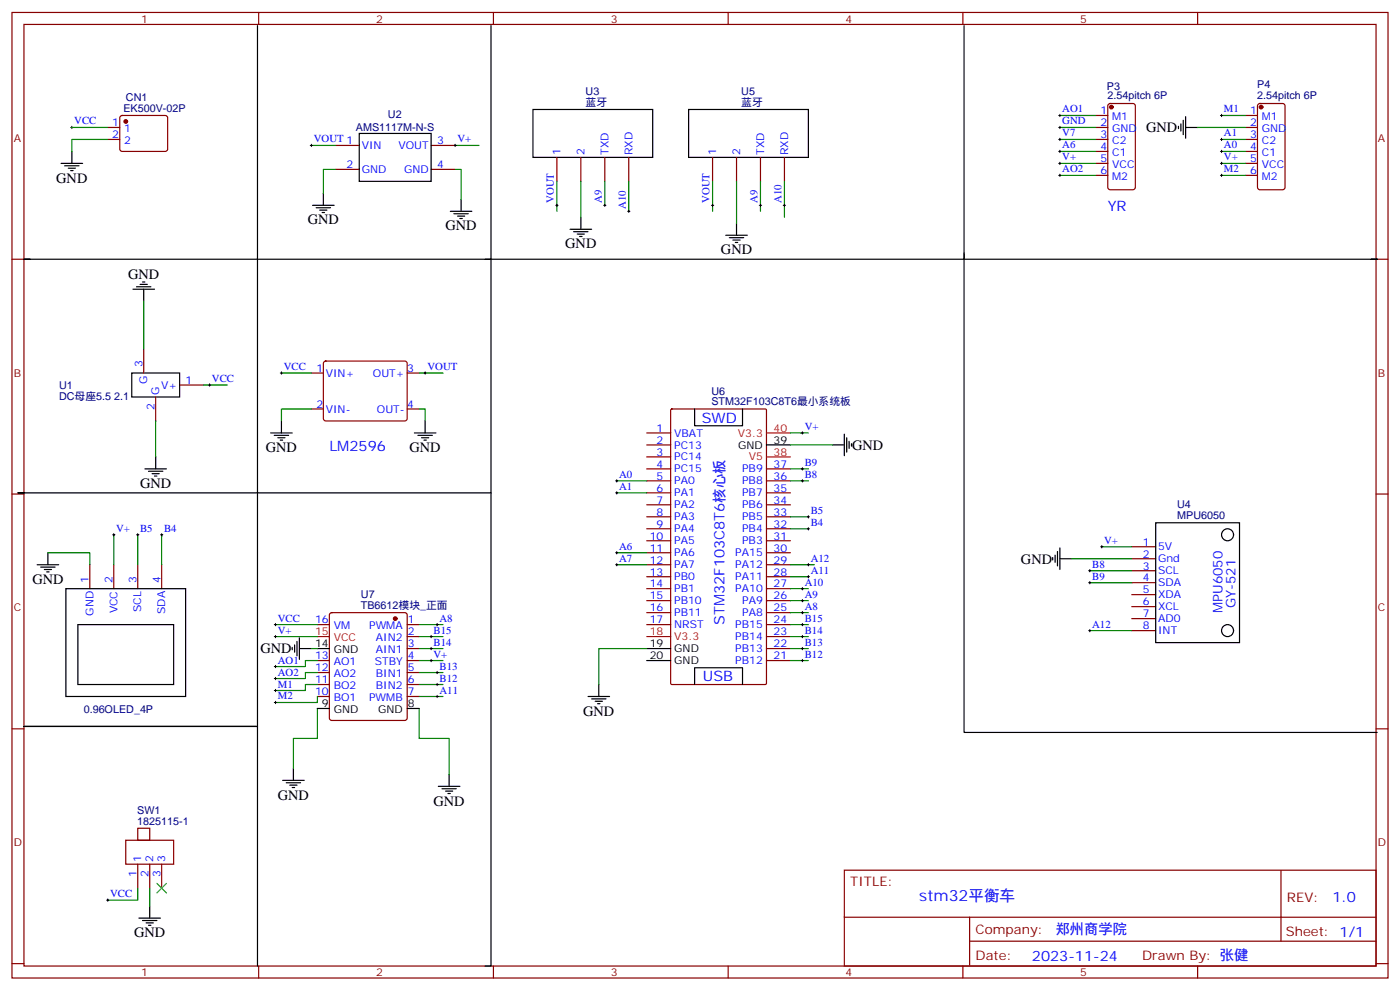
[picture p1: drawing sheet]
<svg xmlns="http://www.w3.org/2000/svg" width="412mm" height="292mm" viewBox="0 0 412 292" stroke-linecap="round" stroke-linejoin="round" font-family="sans-serif">
<g fill="none" stroke="#870000" stroke-width=".35">
<path d="M3.5 3.7h405.4v284.3h-405.4zM7.1 7.2h398.2v277.3h-398.2zM76.2 3.7v3.5M145.3 3.7v3.5M214.5 3.7v3.5M283.6 3.7v3.5M352.8 3.7v3.5M31.7 37.5h3.6M35.5 34.2l.5-.2h12.7l.5 .2 .2 .5-.1 9.5-.6 .4-13-.1-.4-.6v-9.2zM322.8 37.5h3.5M322.8 34h3.5M326.6 30.7l.4-.2h6.7l.7 .4v24.3l-.4 .6-7 .1-.6-.5-.1-24.2z"/>
<path d="M366.9 37.5h3.5M366.9 34h3.5M370.7 30.7l.4-.2h6.7l.7 .4v24.3l-.4 .6-7 .1-.6-.5-.1-24.2zM31.7 41.1h3.6M98.8 49.9h7M98.8 42.8h7M127 49.9h7.1M127 42.8h7.1M164 46.4v7M171.1 46.4v7M178.2 46.4v7M185.2 46.4v7"/>
<path d="M209.9 46.4v7M217 46.4v7M224 46.4v7M231.1 46.4v7M322.8 41.1h3.5M322.8 44.6h3.5M322.8 48.1h3.5M322.8 51.6h3.5M366.9 41.1h3.5M366.9 44.6h3.5M366.9 48.1h3.5M366.9 51.6h3.5"/>
<path d="M3.5 76.3h3.6M405.3 76.3h3.6M42.3 102.8v7.1M45.9 116.9v7.1M52.9 113.4h7.1M91.7 109.9h3.5M119.9 109.9h3.6M91.7 120.4h3.5M119.9 120.4h3.6M190.5 138.1h7.1M190.5 131h7.1M190.5 134.5h7.1"/>
<path d="M190.5 127.5h7.1M197.6 120.6l.3-.2h27.5l.3 .2 .1 80.6-.2 .3-27.7 .1-.3-.2zM225.8 138.1h7M3.5 145.5h3.6M190.5 141.6h7.1M190.5 145.1h7.1M190.5 148.7h7.1M190.5 152.2h7.1M190.5 155.7h7.1M190.5 159.2h7.1M225.8 141.6h7M225.8 145.1h7"/>
<path d="M225.8 148.7h7M225.8 152.2h7M225.8 155.7h7M225.8 159.2h7M405.3 145.5h3.6M26.5 166.3v7.1M33.5 166.3v7.1M40.6 166.3v7.1M47.6 166.3v7.1M190.5 173.4h7.1M190.5 169.8h7.1M190.5 166.3h7.1"/>
<path d="M190.5 162.8h7.1M190.5 176.9h7.1M225.8 173.4h7M225.8 169.8h7M225.8 166.3h7M225.8 162.8h7M225.8 176.9h7M333.4 161h7M333.4 164.5h7M333.4 168.1h7M333.4 171.6h7M333.4 175.1h7"/>
<path d="M333.4 178.6h7M93.5 183.9h3.5M93.5 194.5h3.5M93.5 198h3.5M97.2 180.6l.5-.2h21.5l.5 .2 .2 .5v30.4l-.2 .5-.5 .2h-21.5l-.5-.3-.2-.4v-30.4zM119.9 183.9h3.6M119.9 194.5h3.6M119.9 191h3.6M119.9 187.5h3.6M119.9 198h3.6M190.5 183.9h7.1M190.5 180.4h7.1"/>
<path d="M225.8 183.9h7M225.8 180.4h7M225.8 194.5h7M225.8 191h7M225.8 187.5h7M333.4 182.2h7M333.4 185.7h7M3.5 214.6h3.6M93.5 201.6h3.5M93.5 205.1h3.5M119.9 201.6h3.6M119.9 205.1h3.6"/>
<path d="M405.3 214.6h3.6M37 247.4h14.2v7.1h-14.2zM40.6 243.9h3.5v3.5h-3.5zM40.6 254.5v7M44.1 254.5v7M47.6 254.5v7M248.7 256.3h156.6v28.2h-156.6zM377.3 256.3v20.9M248.7 270.1h156.5M285.6 277.2h119.6M285.6 270.1v14.1M3.5 283.8h3.6"/>
<path d="M76.2 284.5v3.5M145.3 284.5v3.5M214.5 284.5v3.5M283.6 284.5v3.5M352.8 284.5v3.5M405.3 283.8h3.6"/>
</g>
<g fill="none" stroke="#000" stroke-width=".35">
<path d="M75.8 7.5v68.8h-68.7h1.7M144.6 7.5v68.8h-68.8v68.8h-70.5h1.8M284 7.5v68.8h-141.1M105.8 39.3h21.2v14.1h-21.2zM157 32.2h35.3v14.2h-35.3zM202.8 32.2h35.3v14.2h-35.3zM347.1 37.2v.7M347.8 36.5v2.1M348.5 35.4v4.3M349.2 37.5h3.6M349.2 34.4v6.3M18 48.1h6.3"/>
<path d="M19 48.8h4.3M20.1 49.5h2.1M20.8 50.2h.7M21.2 44.6v3.5M95.2 56.9v3.6M135.8 58.7v3.5M92.1 60.5h6.3M93.1 61.2h4.3M94.2 61.9h2.1M94.9 62.6h.7M132.6 62.2h6.4M133.7 62.9h4.2"/>
<path d="M134.8 63.6h2.1M135.5 64.3h.7M144.6 76.3v68.8h-68.8v68.8h-68.7h68.7v70.6M167.9 67.5h6.4M169 68.2h4.2M170 68.9h2.2M170.7 69.6h.7M171.1 64v3.5M213.8 69.3h6.3M214.8 70h4.3M215.9 70.7h2.1M216.6 71.4h.7"/>
<path d="M217 65.8v3.5M284 76.3h121.7h-1.8M284 74.6v141.1h121.7M39.2 85.2h6.3M40.2 84.5h4.2M41.3 83.7h2.1M42 83h.7M42.3 85.2v3.5M38.8 109.9h14.1v7h-14.1zM42.7 138.1h6.3M43.7 138.8h4.3M44.8 139.5h2.1"/>
<path d="M45.9 134.5v3.6M79.7 127.5h6.4M80.8 128.2h4.2M81.8 128.9h2.2M82.5 129.6h.8M82.9 124v3.5M122.1 127.5h6.3M123.1 128.2h4.3M124.2 128.9h2.1M124.9 129.6h.7M125.2 124v3.5M204.6 120.4v5h14.1v-5"/>
<path d="M225.8 131h7M245.2 131h3.5M248.7 127.8v6.4M249.4 128.9v4.2M250.1 130v2.1M250.8 130.7v.7M45.5 140.2h.7M144.6 145.1v139.4h-1.7M340.4 154h24.7v35.2h-24.7zM10.9 166.3h6.4M12 167h4.2M13.1 167.7h2.1"/>
<path d="M13.8 168.4h.7M14.1 162.8v3.5M19.4 173.4h35.3v31.7h-35.3zM310.1 164.2v.7M310.8 163.5v2.1M311.5 162.4v4.3M312.2 164.5h3.5M312.2 161.4v6.3M22.9 183.9h28.3v17.7h-28.3zM86.1 190.6v.7M86.8 189.9v2.2M87.5 188.9v4.2"/>
<path d="M88.2 191h3.5M88.2 187.8v6.4M93.5 191h3.5M190.5 191h7.1M190.5 194.5h7.1M93.5 208.6h3.5M119.9 208.6h3.6M173.2 205.1h6.4M174.3 205.8h4.2M175.3 206.5h2.1M176 207.2h.7M176.4 201.6v3.5"/>
<path d="M204.6 201.6v-5h14.1v5M83.3 229.8h6.3M84.3 230.5h4.2M85.4 231.2h2.1M86.1 231.9h.7M86.4 226.3v3.5M129.1 231.6h6.4M130.2 232.3h4.2M131.2 233h2.1M131.9 233.7h.7M132.3 228v3.6M40.9 270.4h6.4"/>
<path d="M42 271.1h4.2M43 271.8h2.2M43.7 272.5h.7M44.1 266.8v3.6"/>
<circle cx="361.6" cy="157.5" r="1.76"/>
<circle cx="361.6" cy="185.7" r="1.76"/>
</g>
<g fill="#870000" stroke="#870000" stroke-width=".35">
<circle cx="37" cy="35.8" r=".53"/>
<circle cx="327.4" cy="31.5" r=".53"/>
<circle cx="371.5" cy="31.5" r=".53"/>
<circle cx="116.4" cy="182.2" r=".53"/>
</g>
<path d="M225.8 127.5h7M225.8 134.5h7M93.5 187.5h3.5M190.5 187.5h7.1" fill="none" stroke="#f00" stroke-width=".35"/>
<path d="M95.5 106.5l.5-.2h23.2l.5 .2 .2 .5v16.5l-.7 .5-23.5-.1-.5-.6v-16.3z" fill="none" stroke="#900" stroke-width=".35"/>
<g fill="none" stroke="#000" stroke-width=".29">
<path d="M20.8 37.5h.7M21.2 37.2v.7M311.9 37.5h.7M311.9 34h.7M312.2 33.7v.7M312.2 37.2v.7M359.5 34h.7M359.8 33.7v.7M91.4 42.8h.7M91.7 42.5v.7M133.7 42.8h.7M134.1 42.5v.7"/>
<path d="M311.9 51.6h.7M311.9 48.1h.7M311.9 44.6h.7M311.9 41.1h.7M312.2 40.7v.7M312.2 44.2v.7M312.2 47.8v.7M312.2 51.3v.7M359.5 51.6h.7M359.5 48.1h.7M359.5 44.6h.7M359.5 41.1h.7"/>
<path d="M359.8 40.7v.7M359.8 44.2v.7M359.8 47.8v.7M359.8 51.3v.7M163.7 60.5h.7M164 60.1v.7M177.8 60.5h.7M178.2 60.1v.7M184.9 62.2h.7M185.2 61.9v.7M209.5 60.5h.8M209.9 60.1v.7"/>
<path d="M223.7 60.5h.7M224 60.1v.7M230.7 60.5h.7M231.1 60.1v.7M61.4 113.4h.7M61.7 113v.7M82.5 109.9h.8M82.9 109.5v.7M124.9 109.9h.7M125.2 109.5v.7M236 138.1h.7M236 127.5h.7"/>
<path d="M236.4 127.1v.7M236.4 137.7v.7M33.2 157.5h.7M33.5 157.1v.7M40.2 157.5h.7M40.6 157.1v.7M47.3 157.5h.7M47.6 157.1v.7M181.3 141.6h.7M181.3 145.1h.7M181.7 141.3v.7M181.7 144.8v.7"/>
<path d="M236 141.6h.7M236.4 141.3v.7M237.8 155.7h.7M237.8 152.2h.7M238.1 151.8v.7M238.1 155.4v.7M181.3 166.3h.7M181.3 162.8h.7M181.7 162.4v.7M181.7 165.9v.8M236 173.4h.7M236 176.9h.7"/>
<path d="M236.4 173v.7M236.4 176.5v.7M237.8 169.8h.7M237.8 166.3h.7M238.1 165.9v.8M238.1 169.5v.7M320.7 168.1h.7M320.7 171.6h.7M321 167.7v.7M321 171.2v.7M324.2 161h.7M324.6 160.7v.7"/>
<path d="M80.8 183.9h.7M80.8 187.5h.7M80.8 196.3h.7M80.8 199.8h.7M81.1 183.6v.7M81.1 187.1v.7M81.1 195.9v.7M81.1 199.5v.7M126.6 187.5h.8M126.6 191h.8M126.6 194.5h.8M127 187.1v.7"/>
<path d="M127 190.6v.7M127 194.2v.7M128.4 183.9h.7M128.4 198h.7M128.8 183.6v.7M128.8 197.7v.7M236 183.9h.7M236 187.5h.7M236 180.4h.7M236 191h.7M236 194.5h.7M236.4 180.1v.7"/>
<path d="M236.4 183.6v.7M236.4 187.1v.7M236.4 190.6v.7M236.4 194.2v.7M320.7 185.7h.7M321 185.3v.8M80.8 203.3h.7M80.8 206.9h.7M81.1 203v.7M81.1 206.5v.7M128.4 201.6h.7M128.4 205.1h.7"/>
<path d="M128.8 201.2v.7M128.8 204.8v.7M31.4 265.1h.7M31.7 264.7v.7"/>
</g>
<g fill="none" stroke="#008700" stroke-width=".35">
<path d="M21.2 37.5h10.5M312.2 37.5h10.6M312.2 34h10.6M352.8 37.5h14.1M359.8 34h7.1M31.7 41.1h-10.5v3.5M91.7 42.8h7.1M98.8 49.9h-3.6v7M134.1 49.9h1.7v8.8M134.1 42.8h7M164 53.4v8.8M171.1 53.4v10.6"/>
<path d="M178.2 53.4v7.1M185.2 53.4v8.8M209.9 53.4v8.8M217 53.4v12.4M224 53.4v8.8M231.1 53.4v10.6M312.2 51.6h10.6M312.2 48.1h10.6M312.2 44.6h10.6M312.2 41.1h10.6M359.8 51.6h7.1M359.8 48.1h7.1"/>
<path d="M359.8 44.6h7.1M359.8 41.1h7.1M42.3 88.7v14.1M60 113.4h7M82.9 109.9h8.8M123.5 109.9h7M45.9 124v10.5M91.7 120.4h-8.8v3.6M123.5 120.4h1.7v3.6M232.8 138.1h5.3M232.8 127.5h5.3M232.8 131h12.4"/>
<path d="M33.5 157.5v8.8M40.6 157.5v8.8M47.6 157.5v8.8M181.7 141.6h8.8M181.7 145.1h8.8M232.8 155.7h5.3M232.8 152.2h5.3M232.8 141.6h5.3M14.1 162.8h12.4v3.5M181.7 166.3h8.8M181.7 162.8h8.8M232.8 169.8h5.3"/>
<path d="M232.8 173.4h5.3M232.8 176.9h5.3M232.8 166.3h7.1M315.7 164.5h17.7M321 168.1h12.4M321 171.6h12.4M324.6 161h8.8M81.1 183.9h12.4M81.1 187.5h12.4M91.7 191h1.8M93.5 194.5h-3.5v1.8h-8.9M93.5 198h-3.5v1.8h-8.9"/>
<path d="M123.5 191h7M123.5 183.9h7M123.5 187.5h7M123.5 194.5h7M123.5 198h7M190.5 191h-14.1v10.6M232.8 191h5.3M232.8 183.9h5.3M232.8 187.5h5.3M232.8 180.4h5.3M232.8 194.5h5.3M321 185.7h12.4"/>
<path d="M93.5 208.6v8.9h-7.1v8.8M93.5 201.6h-3.5v1.7h-8.9M93.5 205.1v1.8h-12.4M123.5 208.6v8.9h8.8v10.5M123.5 201.6h7M123.5 205.1h7M40.6 261.5v3.6h-8.9M44.1 261.5v5.3"/>
</g>
<path d="M46.2 260.1l2.8 2.9M49 260.1l-2.8 2.9" fill="none" stroke="#3c3" stroke-width=".35"/>
<text font-size="4.6" fill="#00f" x="270.8" y="265.3">stm32平衡车</text>
<g font-size="4.2">
<text x="337.6" y="38.9">GND</text>
<text x="16.6" y="53.8">GND</text>
<text x="90.7" y="66.1">GND</text>
<text x="131.2" y="67.9">GND</text>
<text x="166.5" y="73.2">GND</text>
<text x="212.4" y="74.9">GND</text>
<text x="37.7" y="82">GND</text>
<text x="78.3" y="133.1">GND</text>
<text x="120.6" y="133.1">GND</text>
<text x="251" y="132.4">GND</text>
<text x="41.3" y="143.7">GND</text>
<text x="300.8" y="165.9">GND</text>
<text x="9.5" y="171.9">GND</text>
<text x="76.7" y="192.4">GND</text>
<text x="171.8" y="210.7">GND</text>
<text x="81.8" y="235.4">GND</text>
<text x="127.7" y="237.2">GND</text>
<text x="39.5" y="276">GND</text>
</g>
<g font-size="4.2" fill="#00f">
<text x="326.3" y="62.2">YR</text>
<text x="206.7" y="124.7">SWD</text>
<text x="97" y="132.8">LM2596</text>
<text x="213.4" y="183.9" transform="rotate(-90 213.4 183.9)">STM32F103C8T6核心板</text>
<text x="207.1" y="200.5">USB</text>
<text x="392.5" y="265.5">1.0</text>
<text x="310.9" y="275.1">郑州商学院</text>
<text x="304" y="282.9">2023-11-24</text>
</g>
<g font-size="3.9" fill="#00f">
<text x="364" y="179.2" transform="rotate(-90 364 179.2)">GY-521</text>
<text x="360.1" y="180.5" transform="rotate(-90 360.1 180.5)">MPU6050</text>
</g>
<g font-size="3.9" fill="#800">
<text x="250.5" y="260.8">TITLE:</text>
<text x="379.1" y="265.5">REV:</text>
<text x="287.4" y="275">Company:</text>
<text x="378.7" y="275.7">Sheet: 1/1</text>
<text x="287.4" y="282.7">Date:</text>
<text x="336.4" y="282.8">Drawn By: 张健</text>
</g>
<g font-size="3.2" fill="#800">
<text x="41.6" y="6.7">1</text>
<text x="110.8" y="6.7">2</text>
<text x="179.9" y="6.7">3</text>
<text x="249.1" y="6.7">4</text>
<text x="318.2" y="6.7">5</text>
<text x="4.1" y="41.8">A</text>
<text x="405.9" y="41.8">A</text>
<text x="4.1" y="110.9">B</text>
<text x="405.9" y="110.9">B</text>
<text x="4.1" y="180.1">C</text>
<text x="405.9" y="180.1">C</text>
<text x="4.1" y="249.2">D</text>
<text x="405.9" y="249.2">D</text>
<text x="41.6" y="287.5">1</text>
<text x="110.8" y="287.5">2</text>
<text x="179.9" y="287.5">3</text>
<text x="249.1" y="287.5">4</text>
<text x="318.2" y="287.5">5</text>
</g>
<g font-size="3.2" fill="#000080">
<text x="37.1" y="29.7">CN1</text>
<text x="172.5" y="28">U3</text>
<text x="218.4" y="28">U5</text>
<text x="326.1" y="26.4">P3</text>
<text x="326.2" y="29.2">2.54pitch 6P</text>
<text x="370.3" y="29.2">2.54pitch 6P</text>
<text x="370.3" y="26">P4</text>
<text x="36.4" y="32.9">EK500V-02P</text>
<text x="114.3" y="34.8">U2</text>
<text x="172.5" y="31.2">蓝牙</text>
<text x="218.4" y="31.2">蓝牙</text>
<text x="104.8" y="38.7">AMS1117M-N-S</text>
<text x="17.4" y="117.7">DC母座5.5 2.1</text>
<text x="17.4" y="114.7">U1</text>
<text x="209.6" y="119.4">STM32F103C8T6最小系统板</text>
<text x="209.6" y="116.3">U6</text>
<text x="346.8" y="149.7">U4</text>
<text x="346.8" y="152.9">MPU6050</text>
<text x="106.3" y="179.3">TB6612模块_正面</text>
<text x="106.3" y="176.2">U7</text>
<text x="24.7" y="209.8">0.96OLED_4P</text>
<text x="40.4" y="239.6">SW1</text>
<text x="40.4" y="242.9">1825115-1</text>
</g>
<g font-size="3.2" fill="#00f">
<text x="312.9" y="33.1">AO1</text>
<text x="324.1" y="33.7">1</text>
<text x="327.6" y="35.4">M1</text>
<text x="360.5" y="33.1">M1</text>
<text x="368.2" y="33.7">1</text>
<text x="371.7" y="35.4">M1</text>
<text x="21.9" y="36.7">VCC</text>
<text x="33.1" y="37.2">1</text>
<text x="33.1" y="40.7">2</text>
<text x="36.6" y="38.9">1</text>
<text x="92.4" y="41.9">VOUT 1</text>
<text x="134.8" y="41.9">V+</text>
<text x="312.9" y="36.7">GND</text>
<text x="312.9" y="40.2">V7</text>
<text x="324.1" y="37.2">2</text>
<text x="324.1" y="40.7">3</text>
<text x="327.6" y="38.9">GND</text>
<text x="360.5" y="40.2">A1</text>
<text x="368.2" y="37.2">2</text>
<text x="368.2" y="40.7">3</text>
<text x="371.7" y="38.9">GND</text>
<text x="36.6" y="42.5">2</text>
<text x="106.5" y="43.9">VIN</text>
<text x="117.4" y="43.9">VOUT</text>
<text x="128.8" y="42.5">3</text>
<text x="165.1" y="45.6" transform="rotate(-90 165.1 45.6)">1</text>
<text x="172.2" y="45.6" transform="rotate(-90 172.2 45.6)">2</text>
<text x="179.2" y="45.6" transform="rotate(-90 179.2 45.6)">TXD</text>
<text x="186.3" y="45.6" transform="rotate(-90 186.3 45.6)">RXD</text>
<text x="211" y="45.6" transform="rotate(-90 211 45.6)">1</text>
<text x="218" y="45.6" transform="rotate(-90 218 45.6)">2</text>
<text x="225.1" y="45.6" transform="rotate(-90 225.1 45.6)">TXD</text>
<text x="232.1" y="45.6" transform="rotate(-90 232.1 45.6)">RXD</text>
<text x="312.9" y="47.2">V+</text>
<text x="312.9" y="43.7">A6</text>
<text x="324.1" y="44.2">4</text>
<text x="324.1" y="47.8">5</text>
<text x="327.6" y="42.5">C2</text>
<text x="327.6" y="46">C1</text>
<text x="360.5" y="43.7">A0</text>
<text x="360.5" y="47.2">V+</text>
<text x="368.2" y="44.2">4</text>
<text x="368.2" y="47.8">5</text>
<text x="371.7" y="42.5">C2</text>
<text x="371.7" y="46">C1</text>
<text x="102.1" y="49.5">2</text>
<text x="106.5" y="50.9">GND</text>
<text x="119" y="50.9">GND</text>
<text x="128.8" y="49.5">4</text>
<text x="312.9" y="50.8">AO2</text>
<text x="324.1" y="51.3">6</text>
<text x="327.6" y="49.5">VCC</text>
<text x="327.6" y="53.1">M2</text>
<text x="360.5" y="50.8">M2</text>
<text x="368.2" y="51.3">6</text>
<text x="371.7" y="49.5">VCC</text>
<text x="371.7" y="53.1">M2</text>
<text x="163.2" y="59.8" transform="rotate(-90 163.2 59.8)">VOUT</text>
<text x="177.3" y="59.8" transform="rotate(-90 177.3 59.8)">A9</text>
<text x="209" y="59.8" transform="rotate(-90 209 59.8)">VOUT</text>
<text x="223.1" y="59.8" transform="rotate(-90 223.1 59.8)">A9</text>
<text x="230.2" y="59.8" transform="rotate(-90 230.2 59.8)">A10</text>
<text x="184.3" y="61.5" transform="rotate(-90 184.3 61.5)">A10</text>
<text x="42" y="108.1" transform="rotate(-90 42 108.1)">3</text>
<text x="43.4" y="113" transform="rotate(-90 43.4 113)">G</text>
<text x="54.7" y="113">1</text>
<text x="62.4" y="112.5">VCC</text>
<text x="83.6" y="109">VCC</text>
<text x="93.2" y="109.5">1</text>
<text x="96" y="110.9">VIN+</text>
<text x="109.9" y="110.9">OUT+</text>
<text x="119.9" y="109.5">3</text>
<text x="125.9" y="109">VOUT</text>
<text x="46.9" y="116.2" transform="rotate(-90 46.9 116.2)">G</text>
<text x="47.4" y="114.4">V+</text>
<text x="45.5" y="120.7" transform="rotate(-90 45.5 120.7)">2</text>
<text x="93.2" y="120.1">2</text>
<text x="96" y="121.5">VIN-</text>
<text x="111" y="121.5">OUT-</text>
<text x="119.9" y="120.1">4</text>
<text x="193.4" y="130.7">2</text>
<text x="193.4" y="127.1">1</text>
<text x="198.6" y="128.6">VBAT</text>
<text x="237.1" y="126.6">V+</text>
<text x="193.4" y="134.2">3</text>
<text x="193.4" y="137.7">4</text>
<text x="198.6" y="132.1">PC13</text>
<text x="198.6" y="135.6">PC14</text>
<text x="227.9" y="137.7">37</text>
<text x="237.1" y="137.2">B9</text>
<text x="182.4" y="140.7">A0</text>
<text x="193.4" y="141.3">5</text>
<text x="198.6" y="142.7">PA0</text>
<text x="198.6" y="139.1">PC15</text>
<text x="218.6" y="142.7">PB8</text>
<text x="218.6" y="139.1">PB9</text>
<text x="227.9" y="141.3">36</text>
<text x="237.1" y="140.7">B8</text>
<text x="182.4" y="144.3">A1</text>
<text x="193.4" y="144.8">6</text>
<text x="193.4" y="148.3">7</text>
<text x="198.6" y="146.2">PA1</text>
<text x="198.6" y="149.7">PA2</text>
<text x="218.6" y="149.7">PB6</text>
<text x="218.6" y="146.2">PB7</text>
<text x="227.9" y="148.3">34</text>
<text x="227.9" y="144.8">35</text>
<text x="193.4" y="151.8">8</text>
<text x="193.4" y="155.4">9</text>
<text x="198.6" y="153.2">PA3</text>
<text x="218.6" y="153.2">PB5</text>
<text x="227.9" y="155.4">32</text>
<text x="227.9" y="151.8">33</text>
<text x="238.8" y="154.8">B4</text>
<text x="238.8" y="151.3">B5</text>
<text x="34.2" y="156.6">V+</text>
<text x="41.3" y="156.6">B5</text>
<text x="48.3" y="156.6">B4</text>
<text x="182.4" y="161.9">A6</text>
<text x="191.4" y="158.9">10</text>
<text x="198.6" y="156.8">PA4</text>
<text x="198.6" y="160.3">PA5</text>
<text x="218.6" y="160.3">PB3</text>
<text x="218.6" y="156.8">PB4</text>
<text x="227.9" y="158.9">31</text>
<text x="325.3" y="160.1">V+</text>
<text x="336.6" y="160.7">1</text>
<text x="182.4" y="165.4">A7</text>
<text x="191.4" y="162.4">11</text>
<text x="191.4" y="165.9">12</text>
<text x="198.6" y="163.8">PA6</text>
<text x="198.6" y="167.4">PA7</text>
<text x="216.6" y="167.4">PA12</text>
<text x="216.6" y="163.8">PA15</text>
<text x="227.9" y="165.9">29</text>
<text x="227.9" y="162.4">30</text>
<text x="238.8" y="165.4">A12</text>
<text x="321.7" y="167.2">B8</text>
<text x="336.6" y="164.2">2</text>
<text x="336.6" y="167.7">3</text>
<text x="341.1" y="162.1">5V</text>
<text x="341.1" y="165.6">Gnd</text>
<text x="26.1" y="171.6" transform="rotate(-90 26.1 171.6)">1</text>
<text x="33.2" y="171.6" transform="rotate(-90 33.2 171.6)">2</text>
<text x="40.2" y="171.6" transform="rotate(-90 40.2 171.6)">3</text>
<text x="47.3" y="171.6" transform="rotate(-90 47.3 171.6)">4</text>
<text x="191.4" y="169.5">13</text>
<text x="191.4" y="173">14</text>
<text x="198.6" y="170.9">PB0</text>
<text x="216.6" y="170.9">PA11</text>
<text x="227.9" y="173">27</text>
<text x="227.9" y="169.5">28</text>
<text x="237.1" y="172.5">A10</text>
<text x="238.8" y="168.9">A11</text>
<text x="321.7" y="170.7">B9</text>
<text x="336.6" y="171.2">4</text>
<text x="341.1" y="169.1">SCL</text>
<text x="341.1" y="172.6">SDA</text>
<text x="191.4" y="176.5">15</text>
<text x="198.6" y="174.4">PB1</text>
<text x="198.6" y="177.9">PB10</text>
<text x="216.6" y="174.4">PA10</text>
<text x="218.6" y="177.9">PA9</text>
<text x="227.9" y="176.5">26</text>
<text x="237.1" y="179.5">A8</text>
<text x="237.1" y="176">A9</text>
<text x="336.6" y="174.8">5</text>
<text x="336.6" y="178.3">6</text>
<text x="341.1" y="176.2">XDA</text>
<text x="341.1" y="179.7">XCL</text>
<text x="27.5" y="181.3" transform="rotate(-90 27.5 181.3)">GND</text>
<text x="34.6" y="180.7" transform="rotate(-90 34.6 180.7)">VCC</text>
<text x="41.6" y="180.2" transform="rotate(-90 41.6 180.2)">SCL</text>
<text x="48.7" y="180.8" transform="rotate(-90 48.7 180.8)">SDA</text>
<text x="81.8" y="183.1">VCC</text>
<text x="92.8" y="183.6">16</text>
<text x="98.3" y="185.3">VM</text>
<text x="108.7" y="185.3">PWMA</text>
<text x="120.1" y="183.6">1</text>
<text x="129.5" y="183.1">A8</text>
<text x="191.4" y="183.6">17</text>
<text x="191.4" y="180.1">16</text>
<text x="198.6" y="185">NRST</text>
<text x="198.6" y="181.5">PB11</text>
<text x="216.6" y="185">PB15</text>
<text x="218.6" y="181.5">PA8</text>
<text x="227.9" y="180.1">25</text>
<text x="227.9" y="183.6">24</text>
<text x="237.1" y="183.1">B15</text>
<text x="321.7" y="184.8">A12</text>
<text x="336.6" y="181.8">7</text>
<text x="336.6" y="185.3">8</text>
<text x="341.1" y="183.2">AD0</text>
<text x="81.8" y="186.6">V+</text>
<text x="110.7" y="188.9">AIN2</text>
<text x="120.1" y="187.1">2</text>
<text x="120.1" y="190.6">3</text>
<text x="127.7" y="190.1">B14</text>
<text x="127.7" y="186.6">B15</text>
<text x="216.6" y="188.5">PB14</text>
<text x="227.9" y="190.6">22</text>
<text x="227.9" y="187.1">23</text>
<text x="237.1" y="186.6">B14</text>
<text x="237.1" y="190.1">B13</text>
<text x="341.1" y="186.8">INT</text>
<text x="81.8" y="195.4">AO1</text>
<text x="92.8" y="197.7">12</text>
<text x="92.8" y="194.2">13</text>
<text x="98.3" y="195.9">AO1</text>
<text x="110.4" y="195.9">STBY</text>
<text x="110.7" y="192.4">AIN1</text>
<text x="120.1" y="194.2">4</text>
<text x="120.1" y="197.7">5</text>
<text x="127.7" y="193.6">V+</text>
<text x="129.5" y="197.2">B13</text>
<text x="216.6" y="195.6">PB12</text>
<text x="216.6" y="192.1">PB13</text>
<text x="227.9" y="194.2">21</text>
<text x="237.1" y="193.6">B12</text>
<text x="81.8" y="198.9">AO2</text>
<text x="81.8" y="202.5">M1</text>
<text x="92.8" y="201.2">11</text>
<text x="98.3" y="203">BO2</text>
<text x="98.3" y="199.5">AO2</text>
<text x="110.7" y="199.5">BIN1</text>
<text x="110.7" y="203">BIN2</text>
<text x="120.1" y="201.2">6</text>
<text x="129.5" y="200.7">B12</text>
<text x="81.8" y="206">M2</text>
<text x="92.8" y="204.8">10</text>
<text x="98.3" y="206.5">BO1</text>
<text x="108.7" y="206.5">PWMB</text>
<text x="120.1" y="204.8">7</text>
<text x="129.5" y="204.2">A11</text>
<text x="41.6" y="253.8" transform="rotate(-90 41.6 253.8)">1</text>
<text x="45.2" y="253.8" transform="rotate(-90 45.2 253.8)">2</text>
<text x="48.7" y="253.8" transform="rotate(-90 48.7 253.8)">3</text>
<text x="40.2" y="258.3" transform="rotate(-90 40.2 258.3)">1</text>
<text x="43.7" y="258.3" transform="rotate(-90 43.7 258.3)">2</text>
<text x="47.3" y="258.3" transform="rotate(-90 47.3 258.3)">3</text>
<text x="32.5" y="264.2">VCC</text>
</g>
<g font-size="3.2" fill="#f00">
<text x="217.4" y="128.6">V3.3</text>
<text x="227.9" y="127.1">40</text>
<text x="220.5" y="135.6">V5</text>
<text x="227.9" y="134.2">38</text>
<text x="92.8" y="187.1">15</text>
<text x="98.3" y="188.9">VCC</text>
<text x="191.4" y="187.1">18</text>
<text x="198.6" y="188.5">V3.3</text>
</g>
<g font-size="3.2">
<text x="227.9" y="130.7">39</text>
<text x="217.4" y="132.1">GND</text>
<text x="92.8" y="190.6">14</text>
<text x="191.4" y="190.6">19</text>
<text x="98.3" y="192.4">GND</text>
<text x="191.4" y="194.2">20</text>
<text x="198.6" y="192.1">GND</text>
<text x="198.6" y="195.6">GND</text>
<text x="94.8" y="208.3">9</text>
<text x="120.1" y="208.3">8</text>
<text x="98.3" y="210">GND</text>
<text x="111.4" y="210">GND</text>
</g>
</svg>
